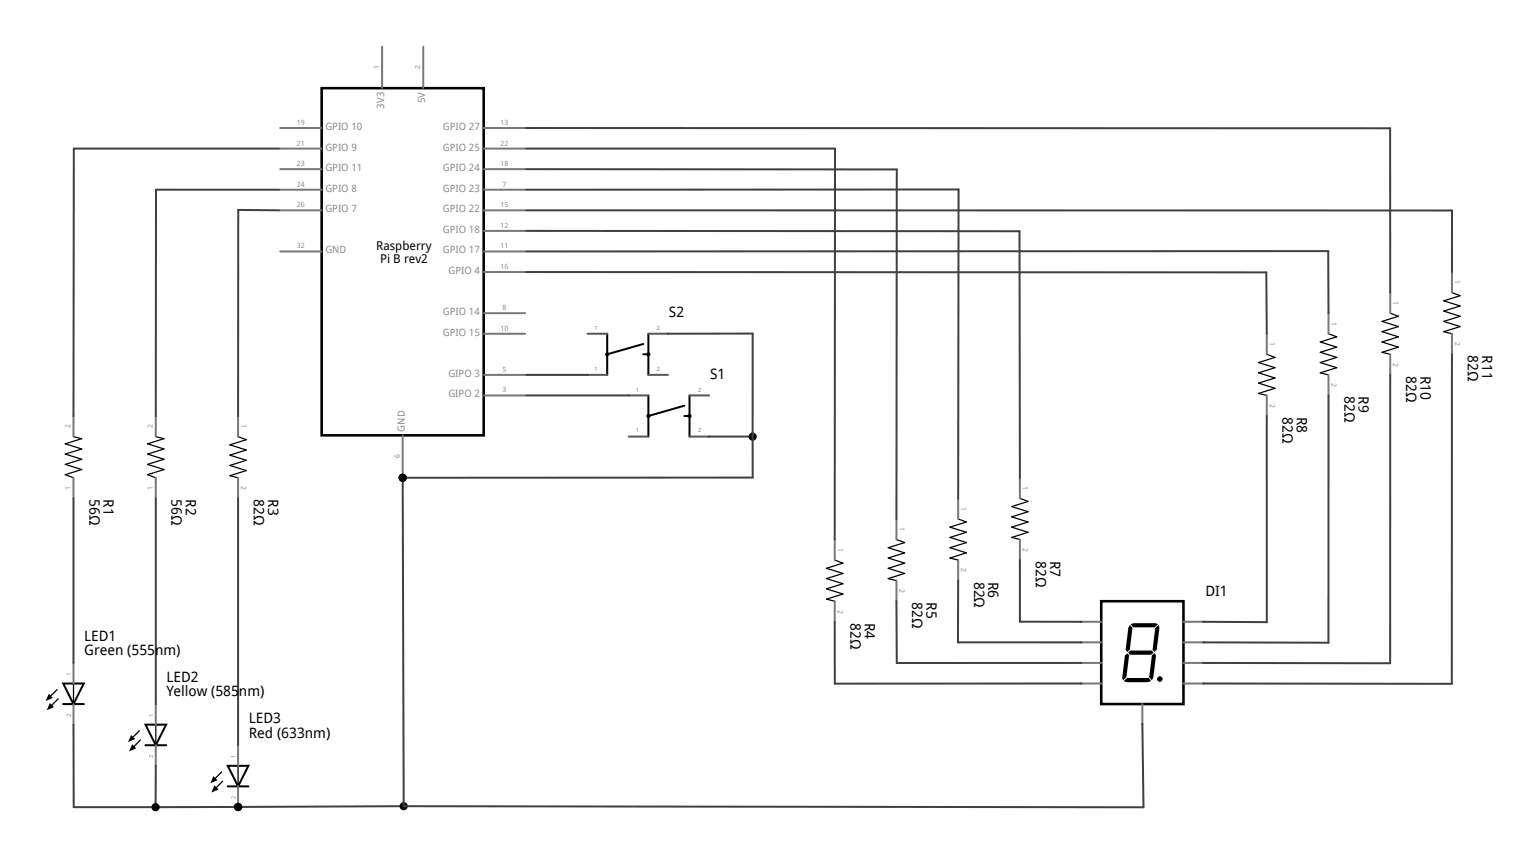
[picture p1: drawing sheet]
<svg xmlns="http://www.w3.org/2000/svg" width="190mm" height="106mm" viewBox="0 0 190 106" stroke-linecap="round" stroke-linejoin="round" font-family="sans-serif">
<path d="M17.9 91.9h1.3l.2 .1-.2 .1h-1.2h-.1zM19.1 91.9h1.4l.1 .1-.1 .1h-1.3h-.1z" fill="#000"/>
<path d="M18 89.5h2.5l-1.3 2.5z" fill="#fff"/>
<g fill="#000">
<path d="M16.3 91l.8-.8h.2v.1l-.9 .8h-.1zM17.3 91.3h.1v.1l-.8 .9h-.2v-.2zM19.2 89.4l.1 .1v2.5l-.1 .1v-.1z"/>
<path d="M17.8 89.3h2.9l-1.5 3zM18.2 89.6l1 2.1 1.1-2.1z"/>
</g>
<g fill="#787878">
<path d="M19.1 91.9h.1l.2 .1v2.5l-.2 .2-.1-.2z"/>
<path d="M18.4 93.3h.2l.2 .2 .1-.3v.3l-.2-.1a.15 .15 0 0 0-.2-.1 .15 .15 0 0 0 0 .2z"/>
<path d="M19.1 86.8h.1l.2 .1v2.6l-.2 .1-.1-.1z"/>
<path d="M18.4 88.2l.5 .1h-.4v.1z"/>
</g>
<path d="M7.7 86.8h1.4l.1 .1-.1 .1h-1.3h-.1zM9 86.8h1.3l.2 .1-.2 .1h-1.2l-.1-.1zM16.2 90.7l.5 .5-.9 .4zM16.3 91.9l.5 .5-.9 .4z" fill="#000"/>
<path d="M7.8 84.4h2.5l-1.2 2.5z" fill="#fff"/>
<g fill="#000">
<path d="M6.2 85.9l.8-.8h.1v.1l-.8 .8h-.1zM6.3 87.1l.8-.9h.1v.1l-.8 .9h-.1zM9 84.3l.2 .1v2.5l-.1 .1-.1-.1z"/>
<path d="M7.6 84.3h2.9l-1.4 2.9zM8 84.5l1.1 2.1 1-2.1z"/>
</g>
<g fill="#787878">
<path d="M9 86.8h.2v.1v2.6l-.1 .1-.1-.1z"/>
<path d="M8.3 88.2h.2l.2 .2v-.3v.4l-.1-.2a.15 .15 0 0 0-.2-.1 .16 .16 0 0 0-.1 .3z"/>
<path d="M9 81.8h.2v2.6l-.1 .1-.1-.1z"/>
<path d="M8.2 83.2h.5h-.4v.1z"/>
</g>
<path d="M6 85.7l.5 .5-.9 .3zM6.2 86.8l.5 .5-.9 .4zM28 97h1.4l.1 .1-.1 .1h-1.3l-.1-.1zM29.3 97h1.4l.1 .1-.1 .1h-1.3h-.1z" fill="#000"/>
<path d="M28.1 94.5h2.6l-1.3 2.6z" fill="#fff"/>
<g fill="#000">
<path d="M26.5 96.1l.8-.9h.1v.2l-.8 .8h-.1zM26.6 97.2l.8-.8h.1v.1l-.8 .8h-.1zM29.3 94.5h.2v2.6l-.1 .1-.1-.1z"/>
<path d="M27.9 94.4h3l-1.5 3zM28.3 94.7l1.1 2.1 1.1-2.1z"/>
</g>
<g fill="#787878">
<path d="M29.3 97h.2v.1v2.5l-.1 .1-.1-.1z"/>
<path d="M28.6 98.4l.1-.1 .3 .2 .1-.2v.3l-.2-.1a.15 .15 0 0 0-.2-.1 .15 .15 0 0 0-.1 .2z"/>
<path d="M29.3 91.9h.1l.1 .1v2.5l-.1 .2-.1-.2z"/>
<path d="M28.6 93.3l.5 .1h-.5l.1 .1z"/>
</g>
<path d="M26.3 95.8l.6 .5-.9 .4zM26.5 97l.5 .5-.9 .3z" fill="#000"/>
<g fill="#000" stroke="#000" stroke-width=".15">
<path d="M8.1 58.6l2-.6zM8.1 57.3l2-.6zM8.1 56.1l2-.7zM8.1 54.8l2-.6zM8.1 58.6l1 .4zM8.1 57.3l2 .7zM8.1 56.1l2 .6zM8.1 54.8l2 .6zM9.1 53.9l1 .3zM18.2 58.6l2-.6zM18.2 57.3l2-.6zM18.2 56.1l2-.7z"/>
<path d="M18.2 54.8l2-.6zM18.2 58.6l1 .4zM18.2 57.3l2 .7zM18.2 56.1l2 .6zM18.2 54.8l2 .6zM19.2 53.9l1 .3zM28.4 54.9l2 .7zM28.4 56.2l2 .6zM28.4 57.5l2 .6zM28.4 58.7l1 .3zM29.4 53.9l1 .4zM28.4 54.9l2-.6z"/>
<path d="M28.4 56.2l2-.6zM28.4 57.5l2-.7zM28.4 58.7l2-.6z"/>
</g>
<path d="M9.1 51.4v2.5M9.1 59v2.5M19.2 51.4v2.5M19.2 59v2.5M29.4 51.4v2.5M29.4 59v2.5" fill="none" stroke="#787878" stroke-width=".25"/>
<path d="M136 74.2h10.1v12.7h-10.1z" fill="#fff" stroke="#000" stroke-width=".32"/>
<path d="M142.6 77.5l.4-.3 .1 .4-.3 2.6-.3 .3-.2-.3z" fill="#000"/>
<path d="M142.4 80.4l.1 .1z" fill="#fff"/>
<path d="M139.6 77.1l.5-.2h2.4l.4 .2-.4 .4h-2.6z" fill="#000"/>
<path d="M142.6 77.6l.1-.1z" fill="#fff"/>
<path d="M139.3 80.6l.3-.3h2.6l.2 .3-.3 .2h-2.6z" fill="#000"/>
<g fill="#fff">
<path d="M142.3 80.2l.1 .2z"/>
<path d="M142.3 80.7l.1-.1z"/>
</g>
<path d="M142.2 80.9l.3-.2 .2 .2-.3 2.6-.2 .5-.3-.4zM142.3 80.8l.2-.1z" fill="#000"/>
<path d="M142.1 80.8l.2-.1z" fill="#fff"/>
<path d="M138.7 84.1l.5-.4h2.6l.3 .4-.5 .1h-2.4zM141.8 83.7l.3 .4z" fill="#000"/>
<path d="M142 83.8l.2 .2z" fill="#fff"/>
<path d="M138.9 80.9l.3-.2 .2 .2-.3 2.7-.4 .4-.1-.5zM139.3 80.8l.1 .1z" fill="#000"/>
<g fill="#fff">
<path d="M139.3 80.6l.1 .1z"/>
<path d="M138.7 84.1l.5-.4z"/>
</g>
<path d="M139.5 77.2l.3 .3-.3 2.7-.3 .3-.2-.3 .3-2.6z" fill="#000"/>
<path d="M139.8 77.3l.1 .2z" fill="#fff"/>
<circle cx="143.2" cy="83.8" r=".32" fill="#000"/>
<g fill="none" stroke="#787878" stroke-width=".25">
<path d="M164 38.7v2.5M171.6 36.1v2.6M179.3 33.6v2.5M125.9 59v2.5M156.4 41.2v2.5M156.4 48.8v2.6M164 46.3v2.5M171.6 43.7v2.6M179.3 41.2v2.5M103.1 66.6v2.5M103.1 74.2v2.6M110.7 64.1v2.5"/>
<path d="M110.7 71.7v2.5M118.3 61.5v2.6M118.3 69.1v2.6M125.9 66.6v2.5M133.4 76.8h2.6M133.4 79.3h2.6M146.1 76.8h2.6M146.1 79.3h2.6M133.4 81.8h2.6M133.4 84.4h2.6M141 86.9v2.6M146.1 81.8h2.6"/>
<path d="M146.1 84.4h2.6"/>
</g>
<g fill="#000" stroke="#000" stroke-width=".15">
<path d="M170.6 39.7l2 .6zM171.6 38.7l1 .3zM170.6 39.7l2-.7zM178.2 37.1l2.1 .7zM178.2 38.4l2.1 .6zM178.2 39.7l2.1 .6zM179.3 36.1l1 .4zM178.2 37.1l2.1-.6zM178.2 38.4l2.1-.6zM178.2 39.7l2.1-.7zM155.4 44.8l2 .6zM155.4 46l2 .7z"/>
<path d="M155.4 47.3l2 .6zM155.4 48.6l1 .2zM156.4 43.7l1 .4zM155.4 44.8l2-.7zM155.4 46l2-.6zM155.4 47.3l2-.6zM155.4 48.6l2-.7zM163 42.2l2 .7zM163 43.5l2 .6zM163 44.8l2 .6zM163 46l1 .3zM164 41.2l1 .4z"/>
<path d="M163 42.2l2-.6zM163 43.5l2-.6zM163 44.8l2-.7zM163 46l2-.6zM170.6 40.9l2 .7zM170.6 42.2l2 .7zM170.6 43.5l1 .2zM170.6 40.9l2-.6zM170.6 42.2l2-.6zM170.6 43.5l2-.6zM178.2 40.9l1.1 .3zM178.2 40.9l2.1-.6z"/>
<path d="M102 70.2l2.1 .6zM102 71.4l2.1 .7zM102 72.7l2.1 .6zM102 74l1.1 .2zM103.1 69.1l1 .4zM102 70.2l2.1-.7zM102 71.4l2.1-.6zM102 72.7l2.1-.6zM102 74l2.1-.7zM109.7 67.6l2 .7zM109.7 68.9l2 .6zM109.7 70.2l2 .6z"/>
<path d="M109.7 71.4l1 .3zM110.7 66.6l1 .4zM109.7 67.6l2-.6zM109.7 68.9l2-.6zM109.7 70.2l2-.7zM109.7 71.4l2-.6zM117.3 65.1l2 .6zM117.3 66.3l2 .7zM117.3 67.6l2 .7zM117.3 68.9l1 .2zM118.3 64.1l1 .3zM117.3 65.1l2-.7z"/>
<path d="M117.3 66.3l2-.6zM117.3 67.6l2-.6zM117.3 68.9l2-.6zM124.9 62.5l2 .7zM124.9 63.8l2 .6zM124.9 65.1l2 .6zM124.9 66.3l1 .3zM125.9 61.5l1 .4zM124.9 62.5l2-.6zM124.9 63.8l2-.6zM124.9 65.1l2-.7zM124.9 66.3l2-.6z"/>
</g>
<path d="M39.7 10.9h20v42.8h-20z" fill="#fff" stroke="#000" stroke-width=".32"/>
<g fill="none" stroke="#787878" stroke-width=".25">
<path d="M34.6 15.8h5.1M34.6 18.3h5.1M47.2 5.8v5M52.3 5.8v5M59.8 15.8h5M59.8 18.3h5M34.6 20.9h5.1M34.6 23.4h5.1M34.6 26h5.1M34.6 31h5.1M59.8 20.9h5M59.8 23.4h5"/>
<path d="M59.8 26h5M59.8 28.5h5M59.8 31h5M59.8 33.6h5M59.8 38.7h5M49.7 53.8v5.1M59.8 41.2h5M59.8 46.3h5M59.8 48.8h5"/>
</g>
<g fill="none" stroke="#000" stroke-width=".25">
<path d="M75 41.2v5.1M79.4 43.7h.6M79.4 42.5l-4.4 1.2M80 41.2v5.1M80 48.8v5.1M84.5 51.4h.6M84.5 50.1l-4.5 1.3M85.1 48.8v5.1"/>
<circle cx="75" cy="43.7" r=".13"/>
<circle cx="80" cy="43.7" r=".13"/>
<circle cx="80" cy="51.4" r=".13"/>
<circle cx="85.1" cy="51.4" r=".13"/>
</g>
<path d="M72.5 46.3h2.5M72.5 41.2h2.5M77.6 53.9h2.4M77.6 48.8h2.4M80 46.3h2.5M80 41.2h2.5M85.1 53.9h2.4M85.1 48.8h2.4" fill="none" stroke="#555" stroke-width=".25"/>
<path d="M9.1 18.3h25.4M65 18.3h38.1M65 46.3h7.6M9.1 61.5v20.3M19.2 61.5v25.4M29.4 61.5v30.5M9.1 99.7h10.1" fill="none" stroke="#404040" stroke-width=".25"/>
<g fill="#000" stroke="#404040" stroke-width=".25">
<path d="M9.1 18.3v33.1zM65 15.8h106.6zM19.3 23.4l-.1 28zM29.4 25.9v25.5zM29.4 25.9l5.1 .1zM19.3 23.4h15.2zM65 20.9h45.7zM65 23.4h53.3zM65 28.5h60.9zM65 33.6h91.3zM65 31h99zM164 31v7.7z"/>
<path d="M171.6 15.8v20.3zM179.3 26v7.6zM65 26h114.3zM49.7 59h43.2zM65 48.8h12.7zM87.5 53.9h5.4zM92.9 41.2v12.7zM92.9 53.9v5.1zM82.4 41.2h10.5zM125.9 28.5v30.5zM156.3 33.6l.1 7.6zM103.1 18.3v48.3z"/>
<path d="M110.7 20.9v43.2zM118.3 71.7v7.6zM118.3 23.4v38.1zM125.9 69.1v7.7zM125.9 76.8h7.6zM118.3 79.3h15.2zM148.5 79.3h15.5zM148.5 76.8h7.9zM156.4 51.4v25.4zM164 48.8v30.5zM9.1 89.5v10.2zM19.2 99.7l10.2-.1z"/>
<path d="M19.2 94.5v5.2zM29.4 99.6l20.4-.1zM49.7 59l.1 40.5zM49.8 99.5l91.4 .2zM103.1 76.8v7.6zM110.7 74.2v7.7zM110.7 81.9l22.8-.1zM103.1 84.4h30.4zM141 89.3l.2 10.4zM148.5 84.4h30.7zM148.5 81.8l23.1 .1zM171.6 46.3v35.6z"/>
<path d="M179.3 43.7l-.1 40.7z"/>
</g>
<g fill="#000">
<circle cx="49.7" cy="59" r=".51"/>
<circle cx="92.9" cy="53.9" r=".51"/>
<circle cx="19.2" cy="99.7" r=".51"/>
<circle cx="29.4" cy="99.6" r=".51"/>
<circle cx="49.8" cy="99.5" r=".51"/>
</g>
<g font-size="1.8">
<text x="82.6" y="39.1">S2</text>
<text x="87.7" y="46.8">S1</text>
<text x="173.6" y="46.4" transform="rotate(90 173.6 46.4)">82Ω</text>
<text x="175.4" y="46.4" transform="rotate(90 175.4 46.4)">R10</text>
<text x="181.2" y="43.9" transform="rotate(90 181.2 43.9)">82Ω</text>
<text x="183" y="43.9" transform="rotate(90 183 43.9)">R11</text>
<text x="158.4" y="51.5" transform="rotate(90 158.4 51.5)">82Ω</text>
<text x="160.1" y="51.5" transform="rotate(90 160.1 51.5)">R8</text>
<text x="166" y="48.9" transform="rotate(90 166 48.9)">82Ω</text>
<text x="167.7" y="48.9" transform="rotate(90 167.7 48.9)">R9</text>
<text x="11" y="61.6" transform="rotate(90 11 61.6)">56Ω</text>
<text x="12.8" y="61.6" transform="rotate(90 12.8 61.6)">R1</text>
<text x="21.2" y="61.6" transform="rotate(90 21.2 61.6)">56Ω</text>
<text x="23" y="61.6" transform="rotate(90 23 61.6)">R2</text>
<text x="31.4" y="61.6" transform="rotate(90 31.4 61.6)">82Ω</text>
<text x="33.1" y="61.6" transform="rotate(90 33.1 61.6)">R3</text>
<text x="120.3" y="71.8" transform="rotate(90 120.3 71.8)">82Ω</text>
<text x="122" y="71.8" transform="rotate(90 122 71.8)">R6</text>
<text x="127.9" y="69.3" transform="rotate(90 127.9 69.3)">82Ω</text>
<text x="129.6" y="69.3" transform="rotate(90 129.6 69.3)">R7</text>
<text x="105" y="76.9" transform="rotate(90 105 76.9)">82Ω</text>
<text x="106.8" y="76.9" transform="rotate(90 106.8 76.9)">R4</text>
<text x="112.6" y="74.3" transform="rotate(90 112.6 74.3)">82Ω</text>
<text x="114.4" y="74.3" transform="rotate(90 114.4 74.3)">R5</text>
<text x="148.8" y="73.6">DI1</text>
<text x="10.4" y="79.1">LED1</text>
<text x="10.4" y="80.9">Green (555nm)</text>
<text x="20.6" y="84.2">LED2</text>
<text x="20.6" y="86">Yellow (585nm)</text>
<text x="30.7" y="89.3">LED3</text>
<text x="30.7" y="91.1">Red (633nm)</text>
</g>
<g font-size="1.5">
<text x="46.5" y="30.9">Raspberry</text>
<text x="46.9" y="32.5">Pi B rev2</text>
</g>
<g font-size="1.2" fill="#8c8c8c">
<text x="40.2" y="16.1">GPIO 10</text>
<text x="47.4" y="13.4" transform="rotate(-90 47.4 13.4)">3V3</text>
<text x="52.5" y="12.7" transform="rotate(-90 52.5 12.7)">5V</text>
<text x="54.7" y="16.1">GPIO 27</text>
<text x="40.2" y="18.6">GPIO 9</text>
<text x="40.2" y="21.1">GPIO 11</text>
<text x="40.2" y="23.7">GPIO 8</text>
<text x="54.7" y="18.6">GPIO 25</text>
<text x="54.7" y="21.1">GPIO 24</text>
<text x="54.7" y="23.7">GPIO 23</text>
<text x="40.2" y="26.2">GPIO 7</text>
<text x="54.7" y="26.2">GPIO 22</text>
<text x="54.7" y="28.8">GPIO 18</text>
<text x="40.2" y="31.3">GND</text>
<text x="54.7" y="31.3">GPIO 17</text>
<text x="55.4" y="33.8">GPIO 4</text>
<text x="54.7" y="38.9">GPIO 14</text>
<text x="54.7" y="41.5">GPIO 15</text>
<text x="55.4" y="46.5">GIPO 3</text>
<text x="50" y="53.3" transform="rotate(-90 50 53.3)">GND</text>
<text x="55.4" y="49.1">GIPO 2</text>
</g>
<g font-size=".9" fill="#8c8c8c">
<text x="46.8" y="8.6" transform="rotate(-90 46.8 8.6)">1</text>
<text x="51.9" y="8.6" transform="rotate(-90 51.9 8.6)">2</text>
<text x="36.7" y="15.4">19</text>
<text x="36.7" y="18">21</text>
<text x="61.8" y="15.4">13</text>
<text x="61.8" y="18">22</text>
<text x="36.7" y="20.5">23</text>
<text x="36.7" y="23.1">24</text>
<text x="61.8" y="20.5">18</text>
<text x="62" y="23.1">7</text>
<text x="36.7" y="25.6">26</text>
<text x="61.8" y="25.6">15</text>
<text x="61.8" y="28.1">12</text>
<text x="36.7" y="30.7">32</text>
<text x="61.8" y="30.7">11</text>
<text x="61.8" y="33.2">16</text>
<text x="179.6" y="34.6" transform="rotate(90 179.6 34.6)">1</text>
<text x="61.8" y="40.8">10</text>
<text x="62" y="38.3">8</text>
<text x="164.4" y="39.7" transform="rotate(90 164.4 39.7)">1</text>
<text x="172" y="37.2" transform="rotate(90 172 37.2)">1</text>
<text x="62" y="45.9">5</text>
<text x="156.8" y="42.2" transform="rotate(90 156.8 42.2)">1</text>
<text x="164.4" y="47.3" transform="rotate(90 164.4 47.3)">2</text>
<text x="172" y="44.8" transform="rotate(90 172 44.8)">2</text>
<text x="179.6" y="42.2" transform="rotate(90 179.6 42.2)">2</text>
<text x="8.7" y="52.9" transform="rotate(-90 8.7 52.9)">2</text>
<text x="18.9" y="52.9" transform="rotate(-90 18.9 52.9)">2</text>
<text x="29.8" y="52.4" transform="rotate(90 29.8 52.4)">1</text>
<text x="62" y="48.5">3</text>
<text x="156.8" y="49.9" transform="rotate(90 156.8 49.9)">2</text>
<text x="49.3" y="56.6" transform="rotate(-90 49.3 56.6)">6</text>
<text x="8.7" y="60.5" transform="rotate(-90 8.7 60.5)">1</text>
<text x="18.9" y="60.5" transform="rotate(-90 18.9 60.5)">1</text>
<text x="29.8" y="60" transform="rotate(90 29.8 60)">2</text>
<text x="111" y="65.1" transform="rotate(90 111 65.1)">1</text>
<text x="118.7" y="62.6" transform="rotate(90 118.7 62.6)">1</text>
<text x="126.3" y="60" transform="rotate(90 126.3 60)">1</text>
<text x="103.4" y="67.6" transform="rotate(90 103.4 67.6)">1</text>
<text x="118.7" y="70.2" transform="rotate(90 118.7 70.2)">2</text>
<text x="126.3" y="67.6" transform="rotate(90 126.3 67.6)">2</text>
<text x="103.4" y="75.3" transform="rotate(90 103.4 75.3)">2</text>
<text x="111" y="72.7" transform="rotate(90 111 72.7)">2</text>
</g>
<g font-size=".7" fill="#787878">
<text x="73.4" y="40.8">1</text>
<text x="81.1" y="40.8">2</text>
<text x="73.4" y="45.7">1</text>
<text x="81.1" y="45.7">2</text>
<text x="78.5" y="48.4">1</text>
<text x="78.5" y="53.4">1</text>
<text x="86.2" y="48.4">2</text>
<text x="86.2" y="53.4">2</text>
</g>
</svg>
